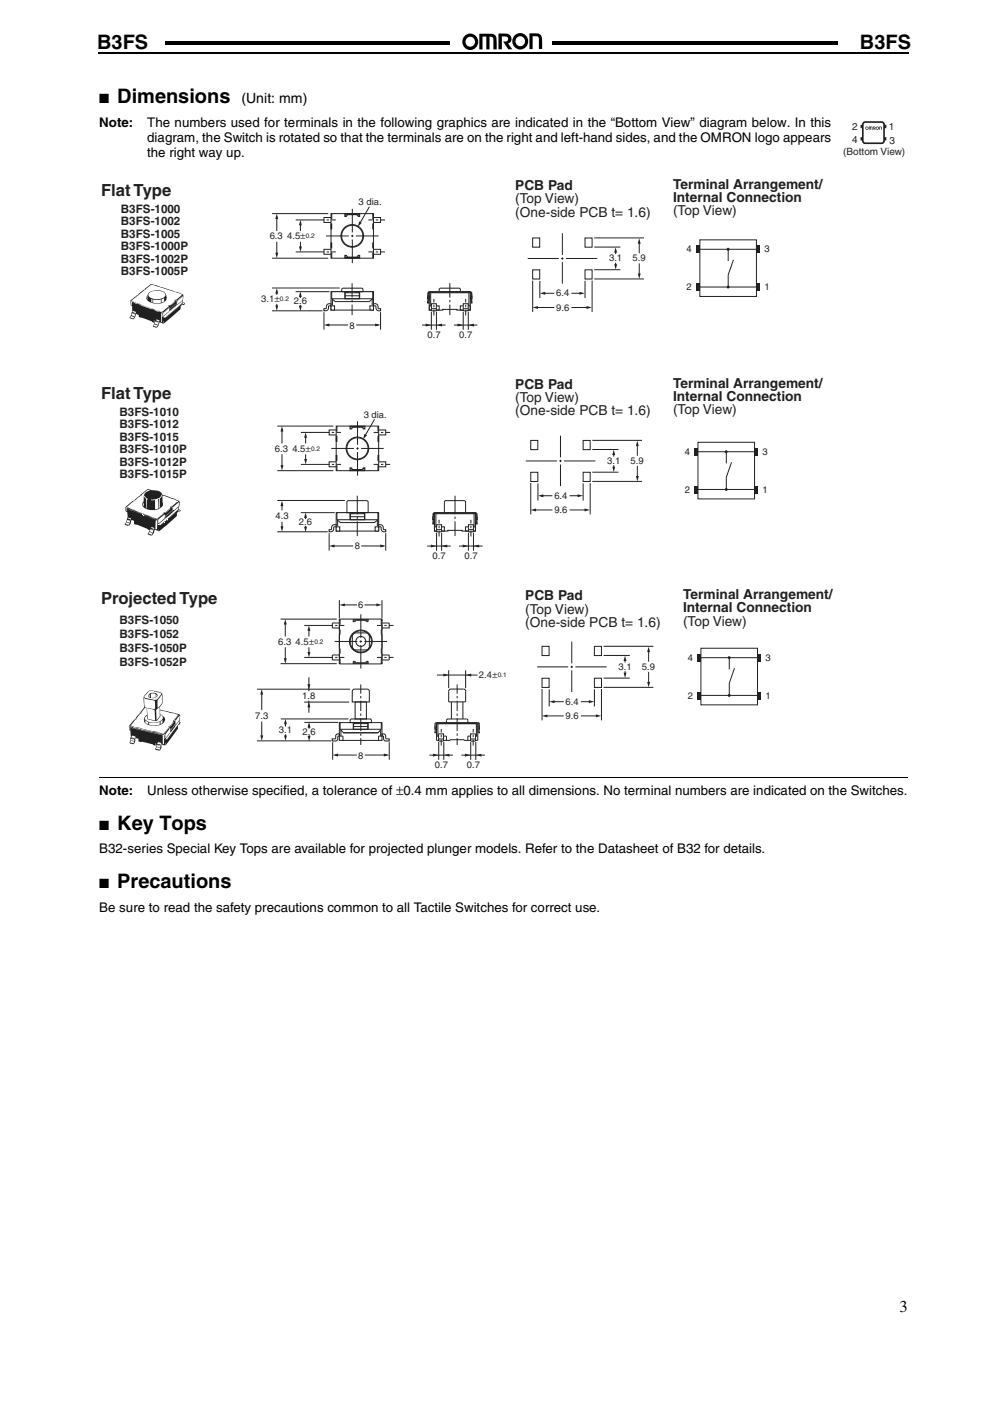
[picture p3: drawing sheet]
<svg xmlns="http://www.w3.org/2000/svg" width="210mm" height="297mm" viewBox="0 0 210 297" stroke-linecap="round" stroke-linejoin="round" font-family="sans-serif">
<path d="M24.6 8.9h.3v.6h-.3zM24.9 8.9h156.1v.6h-156.1z" fill="#000"/>
<g fill="#fff">
<path d="M95.7 7.9h21.2v3.7h-21.2z"/>
<path d="M95.7 7.7h21.4v.4h-21.4z"/>
<path d="M116.7 7.9h.4v3.9h-.4z"/>
<path d="M95.5 11.5h21.4v.3h-21.4z"/>
<path d="M95.5 7.7h.4v3.9h-.4z"/>
<path d="M177.8 7.6h15.3v3.9h-15.3z"/>
<path d="M98 7h17v3.6h-17z"/>
</g>
<path d="M98.5 7.6l.8-.4 .4-.1v.7a1.05 1.05 0 0 0-1 1.5 1.05 1.05 0 0 0 1.8 .3 1.05 1.05 0 0 0-.5-1.8h-.3v-.7a1.73 1.73 0 0 1 1.7 2.2 1.73 1.73 0 0 1-2.5 1.1 1.73 1.73 0 0 1-.4-2.8zM101.6 7.2h2.1a1.21 1.21 0 0 1 1.6 1.3v2h-.7v-.9a2.09 2.09 0 0 0-.2-1.7l-.6-.1v2.7h-.7v-2.7h-.8v2.7h-.7zM105.7 7.1h1a1.24 1.24 0 0 1 1.4 .3 1.24 1.24 0 0 1 .2 1.4l-.6 .4 .9 1.2h-.8l-1.1-1.6a.67 .67 0 0 0 .8-.1 .67 .67 0 0 0 .1-.8l-1.2-.2v2.7h-.7zM109.1 7.5l.8-.4 .4-.1v.7a1.05 1.05 0 0 0-1 1.4 1.05 1.05 0 0 0 1.8 .4 1.05 1.05 0 0 0-.5-1.8h-.3v-.7a1.73 1.73 0 0 1 1.7 2.2 1.73 1.73 0 0 1-2.5 1 1.73 1.73 0 0 1-.4-2.7zM112.3 7.1h.9a1.33 1.33 0 0 1 1.7 1.6l.1 1.7h-.7v-2.2a.91 .91 0 0 0-1.4-.5v2.7h-.6z" fill="#000"/>
<path d="M20.6 7.6h14.3v3.9h-14.3z" fill="#fff"/>
<path d="M20.7 11.1h.2v.4h-.2z" fill="#000"/>
<path d="M20.9 11.3h171.9" fill="none" stroke="#000" stroke-width=".36"/>
<path d="M21.1 164.8h171.4v.5h-171.4z" fill="#fff"/>
<path d="M21.1 164.7v.3z" fill="#000"/>
<path d="M21.1 164.8h171.4" fill="none" stroke="#000" stroke-width=".21"/>
<path d="M178.7 25.5h13.2v8h-13.2z" fill="#fff"/>
<g fill="#231f20">
<path d="M184.2 26.8l.7 .1 .1 .6h-.2v-.4l-.1-.1v.5h-.2v-.5h-.1v.5h-.2z"/>
<path d="M186.4 26.8l.5 .1 .1 .6h-.2l-.1-.5h-.1v.5h-.2z"/>
<path d="M185.1 26.8h.1a.27 .27 0 0 1 .3 .1 .27 .27 0 0 1 0 .4l.2 .2h-.2l-.2-.3 .2-.2h-.3v.5h-.1z"/>
<path d="M185.7 27.2a.35 .35 0 0 1 .7 0 .35 .35 0 0 1-.7 0zM185.8 27.2a.21 .21 0 0 0 .4 0 .21 .21 0 0 0-.4 0z"/>
<path d="M183.5 27.2a.36 .36 0 0 1 .7 0 .36 .36 0 0 1-.7 0zM183.6 27.2a.21 .21 0 0 0 .4 0 .21 .21 0 0 0-.4 0z"/>
</g>
<path d="M183.2 25.9h3.7l.5 .2v3.8l-.2 .4-3.8 .1-.4-.3-.1-3.7z" fill="none" stroke="#231f20" stroke-width=".35"/>
<path d="M182.7 26.5v.7M182.7 29.1v.7M187.7 26.5v.7M187.7 29.1v.7" fill="none" stroke="#231f20" stroke-width=".49"/>
<g fill="#fff">
<path d="M21.1 36.7h161.2v127h-161.2z"/>
<path d="M21.4 37.5h155.2v125.8h-155.2z"/>
</g>
<path d="M68.7 46.1h12v1.1h-12zM68.7 52.9h12v1h-12zM90.6 62.7h.4v.6h-.4zM91 61.8h8.7v3.9h-2.8v-.1l-5.9 .1zM91 64.8h2.1v.9h-2.1zM91.3 61.8v3M97.6 64.8h2.1v.9h-2.1zM99.4 61.8v3M99.7 62.7h.4v.6h-.4z" fill="none" stroke="#231f20" stroke-width=".21"/>
<path d="M70.2 61.8h9v3.9h-9z" fill="#fff"/>
<path d="M70.2 61.8h9v3.9h-9zM70.2 62.1h9" fill="none" stroke="#231f20" stroke-width=".21"/>
<path d="M70.2 45.3h9v9.4h-9z" fill="#fff"/>
<g fill="none" stroke="#231f20" stroke-width=".21">
<path d="M70.2 45.3h9v9.4h-9zM70.5 61.8v3.9M78.9 61.8v3.9"/>
<circle cx="74.7" cy="50" r="2.25"/>
<circle cx="74.7" cy="50" r="2.4"/>
</g>
<path d="M70.3 61.8h8.7v1.5l-.7 .6h-7.2l-.8-.6z" fill="#fff"/>
<path d="M70.3 61.8h8.7v1.5l-.7 .6h-7.2l-.8-.6zM70.3 63.3h8.7M73.1 61.8v1.5M73.2 62.1h3v1.2h-3zM73.2 62.7h3M73.4 61.8v.3M73.7 61.8v.3M75.7 61.8v.3M76 61.8v.3M76.3 61.8v1.5" fill="none" stroke="#231f20" stroke-width=".21"/>
<path d="M78.4 64.8h.8v.9h-.8z" fill="#fff"/>
<path d="M78.4 64.8h.8v.9h-.8z" fill="none" stroke="#231f20" stroke-width=".21"/>
<path d="M70.2 64.8h.7v.9h-.7z" fill="#fff"/>
<path d="M70.2 64.8h.7v.9h-.7z" fill="none" stroke="#231f20" stroke-width=".21"/>
<path d="M79.2 64.4a.82 .82 0 0 1 1 1h.5v.5a.82 .82 0 0 1-1-1l-.5-.1z" fill="#fff"/>
<path d="M79.2 64.4a.82 .82 0 0 1 1 1h.5v.5a.82 .82 0 0 1-1-1l-.5-.1z" fill="none" stroke="#231f20" stroke-width=".21"/>
<path d="M69.4 64.6l.8-.2v.4l-.5 .1a.77 .77 0 0 1-.2 .8 .77 .77 0 0 1-.8 .2v-.5h.5z" fill="#fff"/>
<g fill="none" stroke="#231f20" stroke-width=".21">
<path d="M70.2 47.5h.1v1h-.1zM70.2 51.5h.1v1.1h-.1zM70.2 53.7h.1v1M70.2 54.6h.1M70.2 45.4h.1M70.3 45.3v1h-.1M73.1 54.1h.3l.3 .4h2l.3-.4h.3v.6h-3.2zM73.1 45.3h3.2v.6h-.3l-.3-.4h-2l-.3 .4h-.3zM73.1 54.6h3.2M73.1 45.4h3.2M73.1 54.3h.4M73.1 45.7h.4"/>
<path d="M75.9 54.3h.4M75.9 45.7h.4M79 47.5h.2v1h-.2zM79 51.5h.2v1.1h-.2zM79 45.3v1h.2M79 54.6h.2M79 45.4h.2M79.2 53.7h-.2v1M69.4 64.6l.8-.2v.4l-.5 .1a.77 .77 0 0 1-.2 .8 .77 .77 0 0 1-.8 .2v-.5h.5zM72.5 61.2l.3-.1h3.9l.2 .1 .1 .6h-4.5zM93.3 61.1h4l.3 .1v.6h-4.5z"/>
</g>
<path d="M91.5 64.4h1v1.5h-1z" fill="#fff"/>
<path d="M91.5 64.4h1v1.5h-1zM91.5 65.4h1" fill="none" stroke="#231f20" stroke-width=".21"/>
<path d="M98.2 64.4h1.1v1.5h-1.1z" fill="#fff"/>
<path d="M98.2 64.4h1.1v1.5h-1.1zM98.2 65.4h1.1" fill="none" stroke="#231f20" stroke-width=".21"/>
<path d="M90.8 62l.3-.2 8.7 .1 .3 .4v1.9l-.2 .1-.1-2.1-.1-.1h-8.7l-.1 2.2-.3-.1z" fill="#fff"/>
<g fill="none" stroke="#231f20" stroke-width=".21">
<path d="M57.7 45.3h11.9M57.7 54.7h11.9M58.7 45.9v3.1M58.7 51.3v2.7M57.7 61.1h14.3M57.7 65.9h10.7M90.8 62l.3-.2 8.7 .1 .3 .4v1.9l-.2 .1-.1-2.1-.1-.1h-8.7l-.1 2.2-.3-.1zM91.7 61.8v.3M92.8 61.8v.3M93.9 61.8v.3M96.9 61.8v.3M97.9 61.8v.3"/>
<path d="M99 61.8v.3"/>
</g>
<g fill="#231f20">
<path d="M58.4 53.6h.6l-.3 1.1z"/>
<path d="M58.7 45.3l.3 1.1h-.6z"/>
</g>
<g fill="none" stroke="#231f20" stroke-width=".21">
<path d="M62.7 46.6h6M62.7 53.4h6M63.7 47.6v1.4M63.7 51.3v1.2M69.1 50h4.8M69.2 46.6h.5M69.2 53.4h.5M70.2 46.6h1M70.2 53.4h1M74.4 50h.5M74.7 44.3v5M74.7 49.8v.5"/>
<path d="M74.7 50.8v5M75.4 50h4.9M78.1 46.6h1.1M78.1 53.4h1.1M79.7 46.6h.5M79.7 53.4h.5M80.7 46.6h.9M80.7 53.4h.9"/>
</g>
<g fill="#231f20">
<path d="M63.4 52.3h.6l-.3 1.1z"/>
<path d="M63.7 46.6l.3 1.2h-.6z"/>
</g>
<path d="M68.7 66.2v3.7M69.2 68.9h4.6M74.7 60.1v3M74.7 63.6v.5M74.7 64.6v2.2M75.5 68.9h4.7M80.7 66.2v3.7M95.4 60.1v3M95.4 63.6v.5M95.4 64.6v2.2" fill="none" stroke="#231f20" stroke-width=".21"/>
<g fill="#231f20">
<path d="M79.5 68.6l1.2 .3-1.2 .3z"/>
<path d="M68.7 68.9l1.1-.3v.6z"/>
</g>
<path d="M58.7 61.6v.9M58.7 64.4v.5" fill="none" stroke="#231f20" stroke-width=".21"/>
<g fill="#231f20">
<path d="M58.4 64.7h.6l-.3 1.2z"/>
<path d="M58.7 61.1l.3 1.2h-.6z"/>
</g>
<path d="M62.7 61.8h7.2M63.7 62.2v1M63.7 64.6v.4" fill="none" stroke="#231f20" stroke-width=".21"/>
<g fill="#231f20">
<path d="M63.4 64.8h.6l-.3 1.2z"/>
<path d="M63.7 61.8l.3 1.2h-.6z"/>
</g>
<path d="M89.5 68.9h5M91.5 66.1v3.8M92 63.4v.7M92 64.6v.5M92 65.6v1.3M92.5 66.1v3.8M98.7 63.4v.7M98.7 64.6v.5M98.7 65.6v1.3" fill="none" stroke="#231f20" stroke-width=".21"/>
<g fill="#231f20">
<path d="M90.2 68.6l1.2 .3-1.2 .3z"/>
<path d="M92.6 68.9l1.1-.3v.6z"/>
</g>
<path d="M96.2 68.9h5M98.2 66.1v3.8M99.3 66.1v3.8" fill="none" stroke="#231f20" stroke-width=".21"/>
<g fill="#231f20">
<path d="M97 68.6l1.1 .3-1.1 .3z"/>
<path d="M99.3 68.9l1.2-.3v.6z"/>
</g>
<path d="M78.3 43.8l-2 3.5" fill="none" stroke="#231f20" stroke-width=".21"/>
<path d="M76.2 46.9l.5 .3-.8 .9z" fill="#231f20"/>
<g fill="none" stroke="#231f20" stroke-width=".21">
<path d="M111.9 54.8h6.6M112.9 50.5h1.5v1.9h-1.5zM112.9 57.2h1.5v2h-1.5zM112.9 59.5v6.6M114.5 59.6v3.6M119 54.8h.5M119.2 49.4v4.7M119.2 54.6v.5M119.2 55.6v4.5M120 54.8h6.6M124 50.5h1.5v1.9h-1.5zM124 57.2h1.5v2h-1.5z"/>
<path d="M124 59.6v3.6M125.5 59.5v6.6M148.4 50.9h12v12h-12zM148.4 52.9h12M154.4 52.9v2.4M155.5 55.1l-1.1 3.2v2.6M113.7 65.2h3.8M121.2 65.2h3.4M148.4 60.9h12"/>
</g>
<g fill="#231f20">
<path d="M124.4 64.9l1.1 .3-1.1 .3z"/>
<path d="M112.9 65.2l1.2-.3v.6z"/>
</g>
<path d="M115 62.2h2.5M121.2 62.2h1.9" fill="none" stroke="#231f20" stroke-width=".21"/>
<g fill="#231f20">
<path d="M122.9 61.9l1.1 .3-1.1 .3z"/>
<path d="M114.5 62.2l1.1-.3v.6z"/>
</g>
<path d="M126 50.4h10.5M126 52.4h5.5M126 57.2h5.5M126 59.1h10.5M135.5 51.1v2.6M135.5 55.9v2.3" fill="none" stroke="#231f20" stroke-width=".21"/>
<g fill="#231f20">
<path d="M135.2 58h.6l-.3 1.1z"/>
<path d="M135.5 50.5l.3 1.2h-.6z"/>
</g>
<path d="M130.5 53.3v.6M130.5 55.7v.5" fill="none" stroke="#231f20" stroke-width=".21"/>
<g fill="#231f20">
<path d="M130.2 56h.6l-.3 1.2z"/>
<path d="M130.5 52.4l.3 1.2h-.6z"/>
<path d="M147.6 52.1h.8v1.5h-.8z"/>
<path d="M160.4 52.1h.7v1.5h-.7z"/>
<path d="M147.6 60.1h.8v1.5h-.8z"/>
<path d="M160.4 60.1h.7v1.5h-.7z"/>
<path d="M26.6 107.5a3.9 3.9 0 0 1 2-1.3 .68 .68 0 0 1 .5-.7l1.9-1.6a.84 .84 0 0 1 1.1 0 2.79 2.79 0 0 1 2.3 .8l2.9 1.2a1.05 1.05 0 0 1 .6 1.7l.1 .4 .3 .2v.2a.79 .79 0 0 0-.8 1l-3.8 3.3-.8-.4-.3 .7-.4 .6-.1-.3 .6-1.3-.6-.2 .5 .3-.2 .3-.5-.2-.2 .4 .6 .4-.6-.2-.2 .3 .6 .2v.3l-.2-.1-.6-.3 .4-.8-.5-.3-2.8-1v-.7h-.1l-.4-.1-.2 .6-.4 .6-.1-.3 .5-1.1a.36 .36 0 0 0-.6-.2l.5 .2-.1 .3-.5-.2-.1 .2v.2l.5 .3-.5-.2-.3 .4 .6 .2v.2l-.7-.2 .2-.6a2.28 2.28 0 0 0 .1-2.2l-.2-.2z"/>
<circle cx="154.4" cy="52.8" r=".31"/>
<circle cx="154.4" cy="60.9" r=".31"/>
</g>
<g fill="#fff">
<path d="M26.7 107.5l.6 .2-.4-.2 1.4-1.2 .3-.1 2.7-2.4 .5 .2a1.53 1.53 0 0 0-1.3 2v.3a1.01 1.01 0 0 0-.2 1.1 1.01 1.01 0 0 0 .9 .6 2.87 2.87 0 0 0 3.3-.9l-.1-2.1 3.3 1.2-1.2 1.1 .1 .1h-.5a.64 .64 0 0 1-.5 .7l-.5 .4-.3 .1-.1 .3-.8 .7 .7-.7-1.3 1.2-1.4-.5 .9 .3-1.5-.6 .5 .1-.6-.2-.1 .1-.8-.3-1.4-.6 2.2 .8-2.8-1 .5 .1-.5-.3a.7 .7 0 0 1-.9-.2l.9 .3-.9-.4-.6-.1v.7z"/>
<path d="M29.8 105h.2z"/>
</g>
<g fill="#fff">
<path d="M37.4 106.6l.3-.2z"/>
<path d="M36.7 107.5l1.2-1v.3a.85 .85 0 0 1-.6 1l-.6 .6z"/>
<path d="M30.4 106.6l.1 .8-.2-.4z"/>
<path d="M37.2 106.8l.1-.1z"/>
<path d="M36.9 107.1l.1-.1z"/>
<path d="M36.2 107.5l.2-.1a.74 .74 0 0 1 .1 1 .5 .5 0 0 0 .1-.5 .5 .5 0 0 0-.4-.4z"/>
<path d="M33.6 111.1l4.3-3.6-.3 .7-3.5 3.1z"/>
<path d="M26.9 107.7l.1 .1v.6z"/>
<path d="M34.7 108.7l.5-.1 .9-.8-.9 .9z"/>
<path d="M27 107.9l1.1 .4z"/>
<path d="M37.8 108l.1 .3h.3l-.4 .1z"/>
<path d="M37.9 108.1l.3 .1h-.2z"/>
</g>
<g fill="#fff">
<path d="M35 109.3l.1 .1 1.3-1.1-.3 .4a1.82 1.82 0 0 0-1 1.1z"/>
<path d="M28.4 108.4l.1 .1z"/>
<path d="M28.9 108.6l.6 .3z"/>
<path d="M37 108.8l.1-.1z"/>
<path d="M36.5 109.3l.3-.4z"/>
<path d="M29.9 109l.2 .1z"/>
<path d="M33.5 110.2l1.4-1.2v.8l-1.3 1.2z"/>
<path d="M30.2 109.2h.2z"/>
<path d="M30.4 109.2l.1 .1z"/>
<path d="M30.5 109.3l.3 .1z"/>
<path d="M36 109.7l.4-.3z"/>
<path d="M30.8 109.4h.2z"/>
<path d="M31 109.5h.1z"/>
<path d="M31.1 109.5h.1z"/>
<path d="M31.3 109.6h.2z"/>
<path d="M33.8 109.7l.1-.1z"/>
<path d="M31.6 109.7l.4 .1z"/>
<path d="M35.9 109.8l.1-.1z"/>
<path d="M32 109.8l.2 .1z"/>
<path d="M32.2 109.9l.2 .1z"/>
<path d="M32.9 109.9a.7 .7 0 0 1 .6 1.1l.1 .2a.33 .33 0 0 1-.2-.6l-.1-.4z"/>
<path d="M32.6 110l.3 .1z"/>
<path d="M27 110.1l.2 .1z"/>
<path d="M32.9 110.2h.2z"/>
<path d="M27.3 110.2l.2 .1z"/>
<path d="M33 110.3l.3 .1-.1 1.8h-.2z"/>
<path d="M34.9 110.6l.2-.2z"/>
<path d="M34.6 110.8l.2-.1z"/>
<path d="M34.3 111.1l.3-.2-.4 .3z"/>
<path d="M31.9 112.1l.5 .2z"/>
<path d="M33.7 112.1v.4z"/>
<path d="M32 105.9h.7l1-.3 .6-.8-.1 .6-.3 .3v1.9l-.1 .1-.1-2-.2 .1 .1 2-.7 .2v-2l-.9 .1z"/>
<path d="M30.5 105.1h.2l.2 .4 .4 .3v.1h-.1v1.9l-.2-.2a3.4 3.4 0 0 0-.5-2.5z"/>
</g>
<path d="M69.8 91.2h12v1h-12zM69.8 97.9h12v1.1h-12zM91.7 109.6h.4v.6h-.4zM92.1 108.7h8.7v3.9h-2.8v-.2l-5.9 .2zM92.1 111.7h2.1v.9h-2.1zM92.4 108.7v3M98.7 111.7h2.1v.9h-2.1zM100.5 108.7v3M100.8 109.6h.4v.6h-.4z" fill="none" stroke="#231f20" stroke-width=".21"/>
<path d="M71.3 108.7h9v3.9h-9z" fill="#fff"/>
<path d="M71.3 108.7h9v3.9h-9zM71.3 108.9h9" fill="none" stroke="#231f20" stroke-width=".21"/>
<path d="M71.3 90.3h9v9.5h-9z" fill="#fff"/>
<g fill="none" stroke="#231f20" stroke-width=".21">
<path d="M71.3 90.3h9v9.5h-9zM71.6 108.7v3.9M80 108.7v3.9"/>
<circle cx="75.8" cy="95.1" r="2.4"/>
<circle cx="75.8" cy="95.1" r="2.25"/>
</g>
<path d="M71.4 108.7h8.7v1.5l-.7 .6h-7.2l-.8-.6z" fill="#fff"/>
<path d="M71.4 108.7h8.7v1.5l-.7 .6h-7.2l-.8-.6zM71.4 110.2h8.7M74.2 108.7v1.5M74.3 108.9h3v1.3h-3zM74.3 109.6h3M74.5 108.7v.2M74.8 108.7v.2M76.8 108.7v.2M77.1 108.7v.2M77.4 108.7v1.5" fill="none" stroke="#231f20" stroke-width=".21"/>
<path d="M79.5 111.7h.8v.9h-.8z" fill="#fff"/>
<path d="M79.5 111.7h.8v.9h-.8z" fill="none" stroke="#231f20" stroke-width=".21"/>
<path d="M71.3 111.7h.7v.9h-.7z" fill="#fff"/>
<path d="M71.3 111.7h.7v.9h-.7z" fill="none" stroke="#231f20" stroke-width=".21"/>
<path d="M80.3 111.2a.82 .82 0 0 1 1 1.1h.5v.4a.82 .82 0 0 1-1-1h-.5z" fill="#fff"/>
<path d="M80.3 111.2a.82 .82 0 0 1 1 1.1h.5v.4a.82 .82 0 0 1-1-1h-.5z" fill="none" stroke="#231f20" stroke-width=".21"/>
<path d="M70.5 111.4l.8-.2v.5l-.5 .1a.77 .77 0 0 1-.2 .8 .77 .77 0 0 1-.8 .1v-.4h.5z" fill="#fff"/>
<g fill="none" stroke="#231f20" stroke-width=".21">
<path d="M71.3 92.5h.1v1.1h-.1zM71.3 96.6h.1v1h-.1zM71.3 98.7h.1v1.1M71.3 99.6h.1M71.3 90.5h.1M71.4 90.3v1.1h-.1M74.2 99.2h.3l.3 .4h2l.3-.4h.3v.6h-3.2zM74.2 90.3h3.2v.6h-.3l-.3-.3h-2l-.3 .3h-.3zM74.2 99.6h3.2M74.2 90.5h3.2M74.2 99.3h.4M74.2 90.8h.4"/>
<path d="M77 99.3h.4M77 90.8h.4M80.1 92.5h.2v1.1h-.2zM80.1 96.6h.2v1h-.2zM80.1 90.3v1.1h.2M80.1 99.6h.2M80.1 90.5h.2M80.3 98.7h-.2v1.1M70.5 111.4l.8-.2v.5l-.5 .1a.77 .77 0 0 1-.2 .8 .77 .77 0 0 1-.8 .1v-.4h.5zM73.6 106.3l.3-.2 4 .1 .2 .2v2.3h-4.5zM94.4 106.2h4.2l.1 .2v2.3h-4.5v-2.3z"/>
</g>
<path d="M92.6 111.2h1v1.5h-1z" fill="#fff"/>
<path d="M92.6 111.2h1v1.5h-1zM92.6 112.3h1" fill="none" stroke="#231f20" stroke-width=".21"/>
<path d="M99.3 111.2h1.1v1.5h-1.1z" fill="#fff"/>
<path d="M99.3 111.2h1.1v1.5h-1.1zM99.3 112.3h1.1" fill="none" stroke="#231f20" stroke-width=".21"/>
<path d="M91.9 108.8l.3-.1h8.7l.3 .4v2h-.2l-.1-2-.1-.2h-8.7l-.1 2.2h-.3z" fill="#fff"/>
<g fill="none" stroke="#231f20" stroke-width=".21">
<path d="M58.8 90.3h11.9M58.8 99.8h11.9M59.8 91v3M59.8 96.3v2.7M58.8 106.1h14.3M58.8 112.8h10.7M91.9 108.8l.3-.1h8.7l.3 .4v2h-.2l-.1-2-.1-.2h-8.7l-.1 2.2h-.3zM92.8 108.7v.2M93.9 108.7v.2M95 108.7v.2M98 108.7v.2M99 108.7v.2"/>
<path d="M100.1 108.7v.2"/>
</g>
<g fill="#231f20">
<path d="M59.5 98.6h.6l-.3 1.2z"/>
<path d="M59.8 90.3l.3 1.2h-.6z"/>
</g>
<g fill="none" stroke="#231f20" stroke-width=".21">
<path d="M63.8 91.7h6M63.8 98.5h6M64.8 92.6v1.4M64.8 96.3v1.2M70.2 95.1h4.8M70.3 91.7h.5M70.3 98.5h.5M71.3 91.7h1M71.3 98.5h1M75.5 95.1h.5M75.8 89.3v5M75.8 94.8v.5"/>
<path d="M75.8 95.8v5M76.5 95.1h4.9M79.2 91.7h1.1M79.2 98.5h1.1M80.8 91.7h.5M80.8 98.5h.5M81.8 91.7h.9M81.8 98.5h.9"/>
</g>
<g fill="#231f20">
<path d="M64.5 97.3h.6l-.3 1.2z"/>
<path d="M64.8 91.7l.3 1.1h-.6z"/>
</g>
<path d="M69.8 113v3.7M70.3 115.8h4.6M75.7 105.1v3.9M75.7 109.5v.5M75.7 110.5v3.2M76.6 115.8h4.7M81.8 113v3.7M96.5 105.1v3.9M96.5 109.5v.5M96.5 110.5v3.2" fill="none" stroke="#231f20" stroke-width=".21"/>
<g fill="#231f20">
<path d="M80.6 115.4l1.2 .4-1.2 .3z"/>
<path d="M69.8 115.8l1.1-.3v.6z"/>
</g>
<path d="M59.8 106.7v1.5M59.8 110.6v1.1" fill="none" stroke="#231f20" stroke-width=".21"/>
<g fill="#231f20">
<path d="M59.5 111.6h.6l-.3 1.1z"/>
<path d="M59.8 106.2l.3 1.1h-.6z"/>
</g>
<path d="M63.8 108.7h7.2M64.8 109.1v.9M64.8 111.5v.3" fill="none" stroke="#231f20" stroke-width=".21"/>
<g fill="#231f20">
<path d="M64.5 111.7h.6l-.3 1.1z"/>
<path d="M64.8 108.7l.3 1.1h-.6z"/>
</g>
<path d="M90.6 115.8h5M92.6 113v3.8M93.1 110.2v.8M93.1 111.5v.5M93.1 112.5v1.2M93.6 113v3.8M99.8 110.2v.8M99.8 111.5v.5M99.8 112.5v1.2" fill="none" stroke="#231f20" stroke-width=".21"/>
<g fill="#231f20">
<path d="M91.3 115.5l1.2 .3-1.2 .3z"/>
<path d="M93.7 115.8l1.1-.3v.6z"/>
</g>
<path d="M97.3 115.8h5M99.3 113v3.8M100.4 113v3.8" fill="none" stroke="#231f20" stroke-width=".21"/>
<g fill="#231f20">
<path d="M98.1 115.5l1.1 .3-1.1 .3z"/>
<path d="M100.4 115.8l1.2-.3v.6z"/>
</g>
<path d="M79.4 88.9l-2 3.4" fill="none" stroke="#231f20" stroke-width=".21"/>
<path d="M77.3 92l.5 .3-.8 .8z" fill="#231f20"/>
<g fill="none" stroke="#231f20" stroke-width=".21">
<path d="M111.5 97.7h6.6M112.5 93.4h1.5v1.9h-1.5zM118.6 97.7h.5M118.8 92.4v4.6M118.8 97.5v.5M118.8 98.5v4.6M119.6 97.7h6.6M123.6 93.4h1.5v1.9h-1.5zM148 93.8h12v12h-12zM148 95.8h12M154 95.8v2.5M155.1 98l-1.1 3.2v2.6"/>
<path d="M112.5 100.1h1.5v2h-1.5zM112.5 102.4v6.7M113.3 108.1h3.8M114.1 102.5v3.6M120.8 108.1h3.4M123.6 100.1h1.5v2h-1.5zM123.6 102.5v3.6M125.1 102.4v6.7M148 103.8h12"/>
</g>
<g fill="#231f20">
<path d="M123.9 107.8l1.2 .3-1.2 .3z"/>
<path d="M112.5 108.1l1.2-.3v.6z"/>
</g>
<path d="M114.6 105.1h2.5M120.8 105.1h1.9" fill="none" stroke="#231f20" stroke-width=".21"/>
<g fill="#231f20">
<path d="M122.5 104.8l1.1 .3-1.1 .3z"/>
<path d="M114.1 105.1l1.1-.3v.6z"/>
</g>
<path d="M125.6 93.4h10.5M125.6 95.3h5.5M135.1 94v2.6M135.1 98.8v2.3M125.6 100.1h5.5M125.6 102.1h10.5" fill="none" stroke="#231f20" stroke-width=".21"/>
<g fill="#231f20">
<path d="M134.8 100.9h.6l-.3 1.2z"/>
<path d="M135.1 93.4l.3 1.2h-.6z"/>
</g>
<path d="M130.1 96.3v.5M130.1 98.6v.6" fill="none" stroke="#231f20" stroke-width=".21"/>
<g fill="#231f20">
<path d="M129.8 99h.6l-.3 1.1z"/>
<path d="M130.1 95.3l.3 1.2h-.6z"/>
<path d="M147.2 95h.8v1.5h-.8z"/>
<path d="M160 95h.7v1.5h-.7z"/>
<path d="M147.2 103.1h.8v1.5h-.8z"/>
<path d="M160 103.1h.7v1.5h-.7z"/>
<circle cx="154" cy="95.8" r=".31"/>
<circle cx="154" cy="103.8" r=".31"/>
</g>
<g fill="none" stroke="#231f20" stroke-width=".21">
<path d="M59.5 131.3h11.9M60.5 131.9v3M60.5 137.2v2.7M72 133.5h.1v1h-.1M72 137.5h.1v1.1h-.1M72 139.6h.1v1.2M72 131.3h9v9.5h-9zM72 131.5h.1M72 132.1h-1.5v1h1.5M72 138.9h-1.5v1h1.5M72.1 131.3v1.1h-.1M74.9 131.7h.5"/>
<path d="M74.9 131.4h3.2M74.9 134.4l.5-.2h2.2a.75 .75 0 0 1 .7 .7v2.1a.75 .75 0 0 1-.7 .8h-2.2a.75 .75 0 0 1-.7-.8v-2.1zM77.6 131.7h.5M78.1 131.3v.5h-.3l-.3-.3h-2l-.3 .3h-.3v-.5M80.8 131.3v1.1h.2M80.8 131.5h.2M81 133.5h-.2v1h.2M81 137.5h-.2v1.1h.2M81 139.6h-.2v1.2M81 132.1h1.5v1h-1.5M81 138.9h1.5v1h-1.5M54.5 157.1h15.7"/>
<path d="M54.5 146.1h19.7M59.5 140.7h11.9M59.5 152.4h14.4M71.2 155.8l.2-.1 .6-.1v.5l-.4 .1v.7l-.4 .2h-.8v-.4l.7-.1zM72 153.2h9v3.8h-9zM72 156.1h.7v.9M72 140.5h.1M72 153.4h.1M72.1 153.2v1.4M72.1 154.6l.8 .8h7.2l.7-.8M72.1 154.6h8.7M72.3 154.8v1.3"/>
<path d="M72.8 155.3h7.4M74.4 152.5l4.1-.1 .2 .2v.6h-4.5zM74.8 146.3l.3-.2 3 .1 .2 .4v2.2h-3.6zM74.9 140.6h3.2M74.9 140.4h.5M74.9 153.2v1.4M74.9 153.4h3.2M75 153.4v1.2M75 154h3M75.2 153.2v.2M75.3 148.8h2.4v3.6h-2.4zM75.5 153.2v.2"/>
<path d="M77.5 153.2v.2M77.6 140.4h.5M77.8 153.2v.2M78 153.4v1.2M78.1 140.8v-.6h-.3l-.3 .3h-2l-.3-.3h-.3v.6M78.1 153.2v1.4M80.7 154.8v1.3M80.8 153.2v1.4M80.8 140.5h.2M80.8 153.4h.2M81 155.6l.6 .1 .1 .1 .1 .8 .7 .1v.4l-1-.1-.1-.1-.1-.8h-.3zM81 156.1h-.7v.9"/>
<path d="M92.2 153.6l.1 1M92.2 153.9v.7h.1M92.4 153.6l.2 1-.2 .8-.2-.1 .1-.7M92.6 153.4h8.7M92.6 156.1h.4M92.6 153.4v3.6h.4M92.6 153.4l-.2 .2M92.8 153.4v2.7M93 155.6h1v1.5h-1zM93 156.7h1M93.3 153.2v.2M94 157l4.4-.2v.2h1.4"/>
<path d="M94 156.1h.7v.9M94.4 153.2v.2M94.9 152.4h4M95 152.4l-.3 .2v.6M95.4 153.2v.2M95.7 148.8v3.6M98.1 148.8v3.6M98.4 153.2v.2M98.7 146.5v-.2l-.4-.2-2.9 .1-.3 .3v2.3h3.6v-2.2M98.9 152.4l.3 .2v.6M99.5 153.2v.2M99.8 156.1h-.6v.9"/>
<path d="M99.8 156.7h1M99.8 155.6h1v1.5h-1zM100.5 153.2v.2M100.8 156.1h.5M101 153.4v2.7M101.3 153.2h-8.7l-.3 .2-.1 .2M101.3 153.4l.1 .2M101.3 153.2l.4 .4-.2 1M101.3 153.4v3.6h-.5M101.4 153.6l-.1 1 .1 .8 .3-.1-.2-.7M101.6 153.9l.1 .7h-.2"/>
<circle cx="76.5" cy="136" r="1.05"/>
<circle cx="76.5" cy="136" r="2.26"/>
<circle cx="76.5" cy="136" r="2.41"/>
</g>
<g fill="#231f20">
<path d="M60.2 139.5h.6l-.3 1.2z"/>
<path d="M60.5 131.3l.3 1.1h-.6z"/>
</g>
<g fill="none" stroke="#231f20" stroke-width=".21">
<path d="M64.5 132.6h6.1M64.5 139.4h6.1M65.5 133.5v1.4M65.5 137.2v1.2M70.9 136h4.9M71.1 132.6h.5M71.1 139.4h.5M72.1 132.6h.9M72.1 139.4h.9M76.3 136h.5M76.5 130.2v5.1M76.5 135.8v.5"/>
<path d="M76.5 136.8v5M77.3 136h4.8M79.9 132.6h1.1M79.9 139.4h1.1M81.5 132.6h.5M81.5 139.4h.5M82.5 132.6h.9M82.5 139.4h.9"/>
</g>
<g fill="#231f20">
<path d="M65.2 138.2h.6l-.3 1.2z"/>
<path d="M65.5 132.6l.3 1.1h-.6z"/>
</g>
<path d="M70.5 157.4v3.7M82.5 157.4v3.7M71.1 160.1h4.5M77.3 160.1h4.8" fill="none" stroke="#231f20" stroke-width=".21"/>
<g fill="#231f20">
<path d="M81.4 159.8l1.1 .3-1.1 .3z"/>
<path d="M70.5 160.1l1.2-.3v.6z"/>
</g>
<path d="M60.5 152.9v1.1M60.5 155.7v.4" fill="none" stroke="#231f20" stroke-width=".21"/>
<g fill="#231f20">
<path d="M60.2 155.9h.6l-.3 1.2z"/>
<path d="M60.5 152.4l.3 1.2h-.6z"/>
</g>
<path d="M64.5 153.2h7.2M65.5 153.6v.9M65.6 155.9l-.1 .2" fill="none" stroke="#231f20" stroke-width=".21"/>
<g fill="#231f20">
<path d="M65.2 156h.6l-.3 1.1z"/>
<path d="M65.5 153.1l.3 1.2h-.6z"/>
</g>
<path d="M93 157.3v3.8M93.6 154.5v.8M93.6 155.8v.5M93.6 156.8v1.3M94.1 157.3v3.8M100.3 154.5v.8M100.3 155.8v.5M100.3 156.8v1.3M91 160.1h5" fill="none" stroke="#231f20" stroke-width=".21"/>
<g fill="#231f20">
<path d="M91.8 159.8l1.2 .3-1.2 .3z"/>
<path d="M94.1 160.1l1.2-.3v.6z"/>
</g>
<path d="M99.8 157.3v3.8M100.9 157.3v3.8M97.8 160.1h5" fill="none" stroke="#231f20" stroke-width=".21"/>
<g fill="#231f20">
<path d="M98.6 159.8l1.1 .3-1.1 .3z"/>
<path d="M100.9 160.1l1.2-.3v.6z"/>
</g>
<path d="M72 127.3v3.8M72.9 128.3h2.8M77.3 128.3h2.7M81 127.3v3.8" fill="none" stroke="#231f20" stroke-width=".21"/>
<g fill="#231f20">
<path d="M79.8 127.9l1.2 .4-1.2 .3z"/>
<path d="M72 128.3l1.1-.3v.6z"/>
</g>
<path d="M55.5 147v3.5M55.5 153v3.1" fill="none" stroke="#231f20" stroke-width=".21"/>
<g fill="#231f20">
<path d="M55.5 146.1l.3 1.2h-.6z"/>
<path d="M55.2 155.9h.6l-.3 1.2z"/>
</g>
<path d="M64.5 148.9h9.5M65.5 143.6v2.9M65.5 148.5v2.6" fill="none" stroke="#231f20" stroke-width=".21"/>
<g fill="#231f20">
<path d="M65.5 148.8l.3 1.2h-.6z"/>
<path d="M65.2 145.1h.6l-.3 1.1z"/>
</g>
<g fill="none" stroke="#231f20" stroke-width=".21">
<path d="M76.5 145.1v2M76.5 147.6v.5M76.5 148.6v2.2M76.5 151.3v.5M76.5 152.3v2.7M76.5 155.5v.5M76.5 156.5v1.4M92.6 143.1h8.6M95.1 142.1v3.8M96.9 145.1v2M96.9 147.6v.5M96.9 148.6v2.2"/>
<path d="M96.9 151.3v.5M96.9 152.3v2.7M96.9 155.5v.5M96.9 156.5v1.4M98.7 142.1v3.8"/>
</g>
<g fill="#231f20">
<path d="M94 142.8l1.1 .3-1.1 .3z"/>
<path d="M98.7 143.1l1.2-.3v.6z"/>
</g>
<g fill="none" stroke="#231f20" stroke-width=".21">
<path d="M114.9 137h1.5v2h-1.5zM121.2 136v4.6M126 137h1.5v2h-1.5zM148.6 137.4h12v12h-12zM148.6 139.4h12M154.6 139.4v2.5M113.9 141.4h6.6M114.9 143.8h1.5v1.9h-1.5zM114.9 146.1v6.6M115.7 151.8h3.8M116.4 146.1v3.7M121 141.4h.5"/>
<path d="M121.2 141.1v.5M121.2 142.1v4.6M122 141.4h6.6M123.2 151.8h3.3M126 143.8h1.5v1.9h-1.5zM126 146.1v3.7M127.5 146.1v6.6M148.6 147.4h12M155.7 141.7l-1.1 3.2v2.5"/>
</g>
<g fill="#231f20">
<path d="M126.3 151.5l1.2 .3-1.2 .3z"/>
<path d="M114.9 151.8l1.1-.3v.6z"/>
</g>
<path d="M117 148.8h2.5M123.2 148.8h1.9" fill="none" stroke="#231f20" stroke-width=".21"/>
<g fill="#231f20">
<path d="M124.9 148.5l1.1 .3-1.1 .3z"/>
<path d="M116.4 148.8l1.2-.3v.6z"/>
</g>
<path d="M128 137h10.5M128 139h5.5M137.5 137.6v2.7M128 143.8h5.5M128 145.7h10.5M137.5 142.4v2.4" fill="none" stroke="#231f20" stroke-width=".21"/>
<g fill="#231f20">
<path d="M137.2 144.6h.6l-.3 1.1z"/>
<path d="M137.5 137.1l.3 1.2h-.6z"/>
</g>
<path d="M132.5 139.9v.6M132.5 142.3v.5" fill="none" stroke="#231f20" stroke-width=".21"/>
<g fill="#231f20">
<path d="M132.2 142.6h.6l-.3 1.2z"/>
<path d="M132.5 139l.3 1.1h-.6z"/>
<path d="M147.9 138.7h.7v1.5h-.7z"/>
<path d="M160.6 138.7h.8v1.5h-.8z"/>
<path d="M147.9 146.7h.7v1.5h-.7z"/>
<path d="M160.6 146.7h.8v1.5h-.8z"/>
<path d="M27.7 63.7l1.7-1.3 1-.9 .3-.1v-.2l1.4-1 6.1 1.9a.78 .78 0 0 1 .7 .5 .78 .78 0 0 1-.1 .8l-.1 .6 .5 .2v.2l-.2 .3-.5-.2-.2 .4v.7l-3.6 3-.9-.3-.1 .2a.77 .77 0 0 1-.4 .9 .77 .77 0 0 1-.9-.2l.4-.8-3.3-1.2-.1-.4-.5-.3-.2 .5a.7 .7 0 0 1-.6 .7l-.6-.3 .3-.7a2.92 2.92 0 0 0 .2-1.9h-.3z"/>
<circle cx="154.6" cy="139.4" r=".31"/>
<circle cx="154.6" cy="147.4" r=".31"/>
</g>
<path d="M27.7 63.8l.6 .1 .1 .2 .7 .3 .1-.1 .5 .2 .1 .2 3 .9v.2l1 .2a.57 .57 0 0 1 .6 .2 .57 .57 0 0 1 .1 .6l.1 .4 1.3-1.1-1.4 1v-.3a.88 .88 0 0 1 .7-.9l.6-.6-1.2 1 1.2-1.1-.1-.2-1 .8a.72 .72 0 0 1-.9 .1l-.8-.2-5.1-2 4.2-3.4 6.5 2.1-1.2 1.1-.4 .1a1.45 1.45 0 0 1-1.2 1.1l-.1 .2 .2 .3v.8h.1a3.6 3.6 0 0 0 1.5-1.6 .96 .96 0 0 1 .7-1.1l.6-.5-.1 .8-1.2 1.1 1.2-.9-.1 .2a1.16 1.16 0 0 1-.7 .9l-2.9 2.4-.4-.1 .4 .2a.64 .64 0 0 1-.6-.4 .64 .64 0 0 1 0-.7l-4.1-1.4-2.5-1v.8z" fill="#fff"/>
<path d="M31.5 62.1a2.62 2.62 0 0 1 3.6 .2 1.25 1.25 0 0 1 .2 1.4 1.25 1.25 0 0 1-1.2 .6 2.93 2.93 0 0 1-3-.9v-.5z" fill="#231f20"/>
<g fill="#fff">
<path d="M37.6 63.7l1.2-1z"/>
<path d="M35.2 62.7l.2 .4z"/>
<path d="M31.3 62.7l-.2 .5z"/>
<path d="M35.2 63.1l.1 .1-.1 .4z"/>
<path d="M31.3 63.1v.5z"/>
<path d="M37.1 63.7l.1-.1 .3 .2-.1 .9 .1-.8z"/>
<path d="M27.8 64h.3l-.2 .7z"/>
<path d="M36.2 64.7l.9-.8z"/>
<path d="M38.7 64.1l.4 .2-.2 .2z"/>
<path d="M36 65.5l1.3-1.1z"/>
<path d="M35.1 67.3l3.4-2.9z"/>
<path d="M35.7 64.8l.4-.1z"/>
<path d="M36 65.9l1.4-1.2z"/>
<path d="M28.2 65.9l.7 .3-.7 1.5v-.2l-.6-.2 .2-.3 .7 .2-.7-.4 .1-.4 .7 .2-.6-.2 .6 .1 .1-.1-.6-.3z"/>
<path d="M34.1 66.4h.2v1.9h-.2z"/>
<path d="M33.2 67.7l.6 .3-.6 1.5v-.2l-.7-.2 .2-.3 .7 .1-.6-.3 .1-.4 .7 .2-.6-.3 .6 .2 .1-.2-.6-.2z"/>
<path d="M32.6 67.9l.1 .5z"/>
<path d="M34.7 68.1v-.1v.6z"/>
<path d="M31.6 62.2a2.7 2.7 0 0 1 3.4 0l.1 .3a1.97 1.97 0 0 1-2.4 .9 1.02 1.02 0 0 1-1.1-1.2z"/>
<path d="M34.3 63.4l.5-.2v.7l-.5 .2z"/>
<path d="M32.1 63.4l.2 .1v.7l-.2-.1z"/>
<path d="M32.5 63.5h1.6v.7h-1.6z"/>
</g>
<path d="M31.2 146.9a1 1 0 0 1 1.3-.5l1.3 .3a.94 .94 0 0 1 .7 1.2v1.2l-.6 .8v.5l3.5 .9a.72 .72 0 0 1 .8 .3 .72 .72 0 0 1-.1 .9v.6l.2 .1-.5 .5a2.47 2.47 0 0 1-.9 1.9l-1.8 2.4h-.9v.5l-.3 .7-.9-.3 .2-1.1a.42 .42 0 0 1-.8 0l-3-.6-.1-.6-.5-.1-.1 .6a.65 .65 0 0 1-.4 .7 .65 .65 0 0 1-.8-.3 5.3 5.3 0 0 0 .1-2.6 1.09 1.09 0 0 1 .3-1.7l.5-.6 .4-.1v-.3l1.8-2.3-.1-1.5a1.58 1.58 0 0 1 .7-1.5z" fill="#231f20"/>
<path d="M31 151.9l.1-.2 .1 .8 1.9 .4 .9-1v-.4a.71 .71 0 0 1 .5 .8 .71 .71 0 0 1-.6 .6 2.52 2.52 0 0 1-3.1-.5z" fill="#fff"/>
<g fill="#fff">
<path d="M30.8 150l.3 .1v.7a.74 .74 0 0 1-.4 1.1 1.15 1.15 0 0 0-.1 1.2 1.15 1.15 0 0 0 1.1 .7l1.4 .1a1.84 1.84 0 0 0 1.9-1.6l-.7-.7a.51 .51 0 0 1-.4-.7v-.3l3.9 .9-.9 1.1 1-1-.8 1 .2 .2 .8-1.1a2.65 2.65 0 0 1-.8 1.9l.7-.8v.6l-2.6 3.4-.5-.1v-.2a.6 .6 0 0 0 0-.7 .6 .6 0 0 0-.7-.2v-.1a.59 .59 0 0 1 .7 .1 .59 .59 0 0 1 .1 .7v.3l.4 .1-.2-.1 .8-1.2-.9 1.1v-.2a.99 .99 0 0 1 .4-1.2l.5-.5-.2-.3-1 1.2 1-1.2-.3 .3a1.27 1.27 0 0 1-1.9 .7l-4.9-1.1-1-.4 1-1.2 .2-.1v-.2l1-1.1z"/>
<path d="M29.7 151.1h.2z"/>
<path d="M28.8 152.3l.1 .1z"/>
</g>
<path d="M36.7 152.7l.5 .1a2.37 2.37 0 0 1-1.1 2.5 1.22 1.22 0 0 0-.4-1.3l.1-.1a1.58 1.58 0 0 0 .9-1.2z" fill="#231f20"/>
<path d="M36.8 152.7l.4 .1v.7a.57 .57 0 0 0-.4-.7z" fill="#fff"/>
<g fill="#fff">
<path d="M36.8 153l-.6 1z"/>
<path d="M38.1 153.2v.2z"/>
<path d="M36.1 154.5l.1 .2 .9-1.2-.4 .7a.94 .94 0 0 0-.5 .9z"/>
</g>
<path d="M37.8 153.5l-2.4 3.1z" fill="#231f20"/>
<path d="M27.5 153.9l.7 .1-.1 .1-.5-.1v.8z" fill="#fff"/>
<path d="M27.5 154l-.1 .1z" fill="#231f20"/>
<g fill="#fff">
<path d="M27.6 154.1v.7z"/>
<path d="M27.7 154.1l.4 .2 6.7 1.5v1.9h-.3v-1.8l-6.6-1.5z"/>
<path d="M28.2 154.1l.8 .2v.1l-.8-.1z"/>
</g>
<path d="M35.8 154.1l.3-.1-.3 .2z" fill="#fff"/>
<path d="M29.1 154.2l.7 .2v.2l-.7-.2z" fill="#fff"/>
<path d="M29.9 154.5l2.5 .6v.1l-2.5-.6z" fill="#fff"/>
<g fill="#fff">
<path d="M32.4 155.1l.1-.1z"/>
<path d="M32.6 155l.7 .2-.1 .2-.7-.2z"/>
</g>
<g fill="#fff">
<path d="M33.3 155.3l.8 .2-.1 .1-.7-.2z"/>
<path d="M34.1 155.5v.1z"/>
<path d="M28 156l.7 .1-.3 .6-.1 1.1-.1-.2-.6-.2 .1-.3 .7 .1-.6-.2-.1-.4 .6 .2-.6-.3 .7 .1-.6-.3z"/>
<path d="M28.8 156.2l-.2 .4z"/>
</g>
<g fill="#fff">
<path d="M33.5 157.4l.7 .1-.2 .4-.2 1.2-.1-.2-.7-.2 .2-.3 .7 .1-.6-.2v-.3l.6 .1-.6-.2 .6 .1v-.2l-.6-.1z"/>
<path d="M35 157.5v.4z"/>
<path d="M32.9 157.5l.1 .5z"/>
<path d="M34.3 157.6l-.2 .6v-.4z"/>
</g>
<g fill="#fff">
<path d="M31.1 150.1l1.7 .4 .1 2.3-1.6-.4z"/>
<path d="M33.2 150.4l.6-.5 .1 1.9-.7 .9z"/>
<path d="M34.3 147.3v1.8l-.9 1a2.42 2.42 0 0 1 .3-2.1z"/>
<path d="M30.5 148l1.5 .4a.74 .74 0 0 1 .8 .2 .74 .74 0 0 1 .1 .8l-.1 .8a3 3 0 0 1-2.1-.4z"/>
<path d="M31.6 146.6l.6-.1 1.7 .4 .3 .2-1.1 1.3-2.4-.5v-.4z"/>
</g>
<path d="M31.7 147.1a1.18 1.18 0 0 1 1.7 .3 1.17 1.17 0 0 1-2 .2z" fill="#231f20"/>
<g fill="#fff">
<path d="M32 147.1a.67 .67 0 0 1 .8 0 .67 .67 0 0 1 .2 .7l-1 .1z"/>
<path d="M31.7 147.3v.5l-.2-.2z"/>
<path d="M33.1 147.3l.2 .2-.2 .3z"/>
<path d="M30.8 152.7l.6 .4v.5l-.6-.4z"/>
<path d="M34 152.9l.4-.3v.7l-.4 .2z"/>
<path d="M31.6 153.2a2.93 2.93 0 0 0 2.3-.2v.6l-.8 .2-1.5-.2z"/>
</g>
<g font-size="4.2">
<text x="20.6" y="10.4">B3FS</text>
<text x="182.3" y="10.4">B3FS</text>
<text x="24.9" y="21.9">Dimensions</text>
<text x="24.9" y="175.9">Key Tops</text>
<text x="24.9" y="188.2">Precautions</text>
</g>
<g font-size="3.5" fill="#231f20">
<text x="21.4" y="41.6">Flat Type</text>
<text x="21.4" y="84.6">Flat Type</text>
<text x="21.5" y="128">Projected Type</text>
</g>
<text font-size="3.5" x="190.7" y="278.3">3</text>
<text font-size="3" x="51.2" y="21.9">(Unit: mm)</text>
<g font-size="2.9" fill="#231f20">
<text x="109.2" y="40.3">PCB Pad</text>
<text x="142.7" y="40">Terminal Arrangement/</text>
<text x="109.2" y="43.1">(Top View)</text>
<text x="109.2" y="45.9">(One-side PCB t= 1.6)</text>
<text x="142.7" y="42.8">Internal Connection</text>
<text x="142.7" y="45.7">(Top View)</text>
<text x="109.2" y="82.4">PCB Pad</text>
<text x="142.7" y="82.2">Terminal Arrangement/</text>
<text x="109.2" y="85.3">(Top View)</text>
<text x="109.2" y="88.1">(One-side PCB t= 1.6)</text>
<text x="142.7" y="85">Internal Connection</text>
<text x="142.7" y="87.8">(Top View)</text>
<text x="111.4" y="127.3">PCB Pad</text>
<text x="111.4" y="130.1">(Top View)</text>
<text x="144.8" y="127">Terminal Arrangement/</text>
<text x="144.8" y="129.8">Internal Connection</text>
<text x="111.4" y="132.9">(One-side PCB t= 1.6)</text>
<text x="144.8" y="132.6">(Top View)</text>
</g>
<g font-size="2.8">
<text x="21.1" y="21.9">■</text>
<text x="21.1" y="26.9">Note:</text>
<text x="31.2" y="26.9">The numbers used for terminals in the following graphics are indicated in the “Bottom View” diagram below. In this</text>
<text x="31.2" y="30.1">diagram, the Switch is rotated so that the terminals are on the right and left-hand sides, and the OMRON logo appears</text>
<text x="31.2" y="33.3">the right way up.</text>
<text x="21.1" y="168.6">Note:</text>
<text x="31.2" y="168.6">Unless otherwise specified, a tolerance of ±0.4 mm applies to all dimensions. No terminal numbers are indicated on the Switches.</text>
<text x="21.1" y="175.9">■</text>
<text x="21.1" y="180.9">B32-series Special Key Tops are available for projected plunger models. Refer to the Datasheet of B32 for details.</text>
<text x="21.1" y="188.2">■</text>
<text x="21.1" y="193.3">Be sure to read the safety precautions common to all Tactile Switches for correct use.</text>
</g>
<g font-size="2.5" fill="#231f20">
<text x="25.6" y="45.1">B3FS-1000</text>
<text x="25.6" y="47.8">B3FS-1002</text>
<text x="25.6" y="50.4">B3FS-1005</text>
<text x="25.6" y="53.1">B3FS-1000P</text>
<text x="25.6" y="55.7">B3FS-1002P</text>
<text x="25.6" y="58.4">B3FS-1005P</text>
<text x="25.4" y="88.2">B3FS-1010</text>
<text x="25.4" y="90.8">B3FS-1012</text>
<text x="25.4" y="93.4">B3FS-1015</text>
<text x="25.4" y="96.1">B3FS-1010P</text>
<text x="25.4" y="98.7">B3FS-1012P</text>
<text x="25.4" y="101.4">B3FS-1015P</text>
<text x="25.4" y="132.3">B3FS-1050</text>
<text x="25.4" y="135.2">B3FS-1052</text>
<text x="25.4" y="138.2">B3FS-1050P</text>
<text x="25.4" y="141.1">B3FS-1052P</text>
</g>
<g font-size="2.1" fill="#231f20">
<text x="180.7" y="27.5">2</text>
<text x="188.5" y="27.6">1</text>
<text x="178.8" y="32.9">(Bottom View)</text>
<text x="180.7" y="30.3">4</text>
<text x="188.6" y="30.5">3</text>
</g>
<g font-size="2" fill="#231f20">
<text x="76" y="43.5">3 dia.</text>
<text x="57.2" y="50.8">6.3</text>
<text x="60.9" y="50.8">4.5±</text>
<text x="145.6" y="53.5">4</text>
<text x="162.1" y="53.5">3</text>
<text x="129.1" y="55.4">3.1</text>
<text x="134.1" y="55.4">5.9</text>
<text x="55.4" y="64.1">3.1±</text>
<text x="62.3" y="64.5">2.6</text>
<text x="117.9" y="65.8">9.6</text>
<text x="117.9" y="62.8">6.4</text>
<text x="145.6" y="61.6">2</text>
<text x="162.1" y="61.6">1</text>
<text x="74.1" y="69.6">8</text>
<text x="90.6" y="71.7">0.7</text>
<text x="97.4" y="71.7">0.7</text>
<text x="77.1" y="88.5">3 dia.</text>
<text x="58.3" y="95.8">6.3</text>
<text x="62" y="95.8">4.5±</text>
<text x="128.7" y="98.4">3.1</text>
<text x="133.7" y="98.4">5.9</text>
<text x="145.2" y="96.4">4</text>
<text x="161.7" y="96.4">3</text>
<text x="117.5" y="105.8">6.4</text>
<text x="145.2" y="104.5">2</text>
<text x="161.7" y="104.5">1</text>
<text x="58.4" y="110.1">4.3</text>
<text x="63.4" y="111.3">2.6</text>
<text x="117.5" y="108.8">9.6</text>
<text x="75.2" y="116.5">8</text>
<text x="91.7" y="118.6">0.7</text>
<text x="98.5" y="118.6">0.7</text>
<text x="75.9" y="129">6</text>
<text x="59" y="136.8">6.3</text>
<text x="62.7" y="136.8">4.5±</text>
<text x="101.6" y="143.8">2.4±</text>
<text x="131.1" y="142">3.1</text>
<text x="136.1" y="142">5.9</text>
<text x="145.8" y="140.1">4</text>
<text x="162.3" y="140.1">3</text>
<text x="64.1" y="148.1">1.8</text>
<text x="119.9" y="149.4">6.4</text>
<text x="145.8" y="148.2">2</text>
<text x="162.3" y="148.2">1</text>
<text x="54.1" y="152.4">7.3</text>
<text x="59.1" y="155.4">3.1</text>
<text x="64.1" y="155.7">2.6</text>
<text x="119.9" y="152.4">9.6</text>
<text x="76" y="160.8">8</text>
<text x="92.2" y="162.9">0.7</text>
<text x="99" y="162.9">0.7</text>
</g>
<g font-size="1.4" fill="#231f20">
<text x="64.9" y="50.5">0.2</text>
<text x="59.4" y="63.9">0.2</text>
<text x="66" y="95.6">0.2</text>
<text x="66.7" y="136.5">0.2</text>
<text x="105.5" y="143.5">0.1</text>
</g>
</svg>
